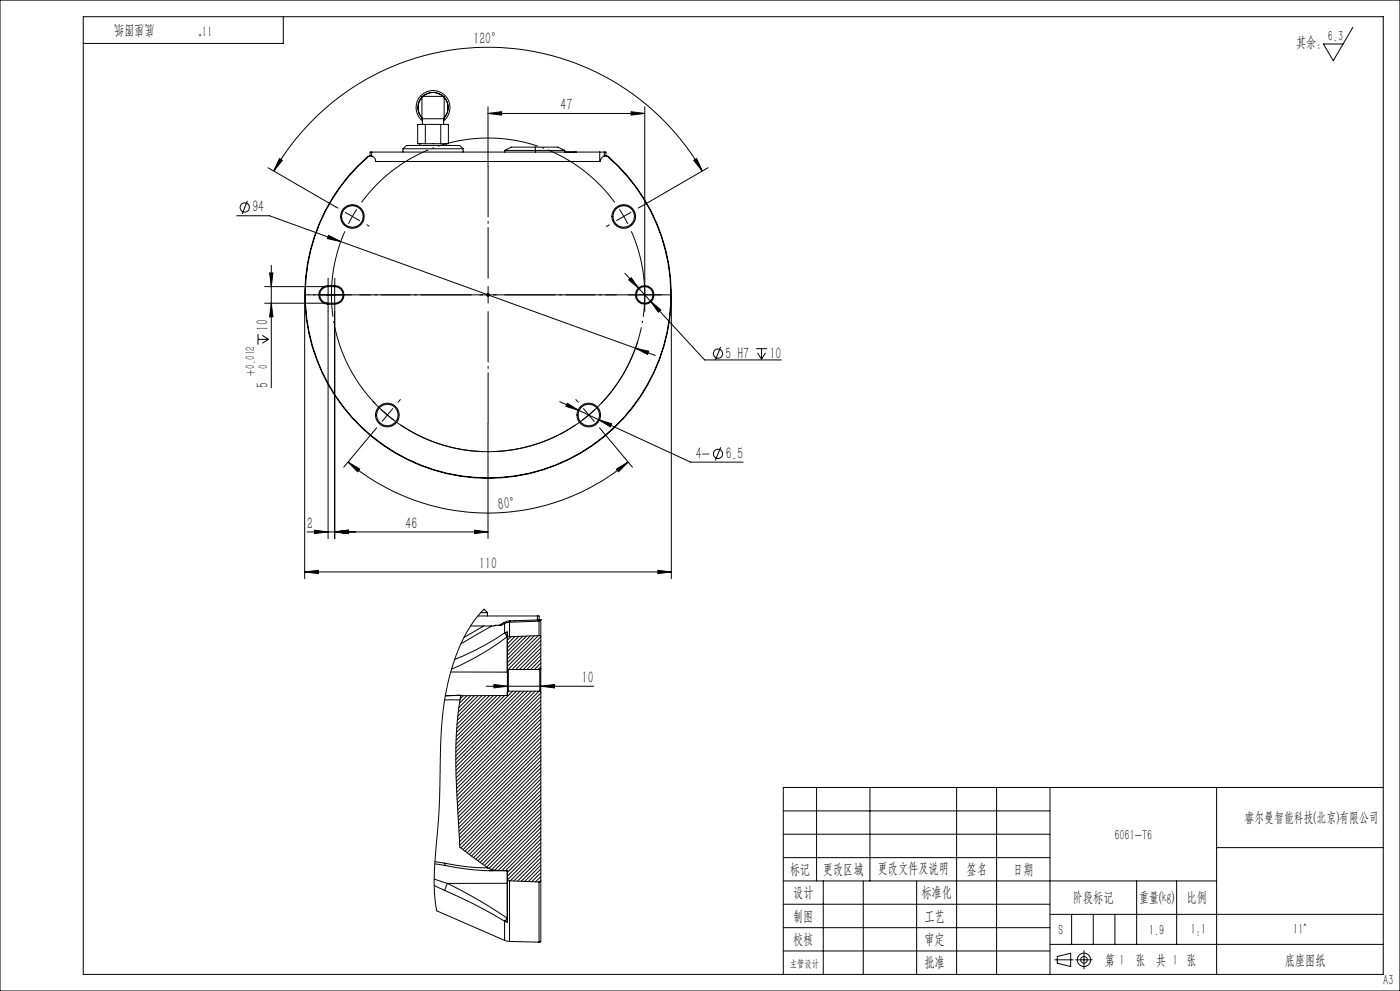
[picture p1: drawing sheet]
<svg xmlns="http://www.w3.org/2000/svg" width="420mm" height="297mm" viewBox="0 0 420 297" stroke-linecap="round" stroke-linejoin="round" font-family="sans-serif">
<g fill="none" stroke="#000" stroke-width=".3">
<path d="M0 0h420v297h-420zM25 5h390v287h-390zM85 5v8h-60M405.9 8.2l-5.9 10-3-5h5.9M125.3 37.3h9.2v5.8h-9.2zM126.6 29.2a4.4 4.4 0 0 0 0 6 4.4 4.4 0 0 1 0-6M126.6 28.9h6.6v6.7h-6.6zM126.7 36.2a5.1 5.1 0 0 1-.5-7.5 5.1 5.1 0 0 1 7.4 0 5.1 5.1 0 0 1-.5 7.5M126.7 35.6v1.7M126.9 28.9a4.5 4.5 0 0 1 6.1 0M126.9 28.9a4.5 4.5 0 0 1 6 0M127.6 37.3v5.8"/>
<path d="M132.2 37.3v5.8M133.1 35.6v1.7M133.2 29.2a4.4 4.4 0 0 1 0 6 4.4 4.4 0 0 0 0-6M146.4 34l4.1-.5v1zM146.4 32v17.9M146.4 34h47M189.3 33.5l4.1 .5-4.1 .5zM193.4 32v51.4M80.4 50.3l20.3 11.7M82.1 51.3a74.3 74.3 0 0 1 128.6 0M83.9 47.5l.8 .6-2.6 3.2zM110.7 46.8a54.5 54.5 0 0 0-17 57.1 55 55 0 0 0 82.4 30.8 55 55 0 0 0 6.3-87.8l-.2-.1"/>
<path d="M110.7 46.8a1.59 1.59 0 0 1 2 1.6h67.4a1.59 1.59 0 0 1 2.1-1.6M110.7 46.8a54.8 54.8 0 0 0-4 79.4 54.8 54.8 0 0 0 79.5 0 54.8 54.8 0 0 0-4-79.4M111.5 45.6h-.5v1.2M111.5 45.6v1.2M111.5 45.6h69.8M120.9 44.6h18M120.9 44.6l1-1h16l1 1M120.9 44.6v1M125.9 43.1v.5M133.9 43.1v.5M138.9 44.6v1M151.4 45.1h9.2"/>
<path d="M151.4 45.1v.5M160.6 44.1h-7.2l-2 1M160.6 44.1h6.8l2 1M160.6 44.1v1M160.6 45.1h8.8M160.6 45.1v.5M169.4 45.1v.5M172.8 45.6h.2M179.9 45.6v2.8M181.3 45.6h.5v1.2M181.3 45.6v1.2M208.1 48.1l.9-.6 1.7 3.8z"/>
<path d="M212.4 50.3l-20 11.6M71 64.7h9.8l21.4 7.7M74.2 60.2l-1.6 4M81.4 79.5v36.7M98.6 70.6l3.6 1.8-4-.9zM102.2 72.4l88.4 31.9M103.5 63.6l2.2 1.3M105.7 64.9l-1.2 2.2M105.7 64.9l2.2 1.2M107 62.8l-1.3 2.1M79.4 85.9h21a2.49 2.49 0 0 1 2.5 2.5 2.49 2.49 0 0 1-2.5 2.5h-21M80.9 81.8h1l-.5 4.1z"/>
<path d="M81.4 90.9l.5 4.1h-1zM91.4 88.4v85M95.9 88.4h7M98.4 85.6a2.8 2.8 0 0 0-2.8 2.8 2.8 2.8 0 0 0 2.8 2.8M98.4 85.9a2.49 2.49 0 0 0-2.5 2.5 2.49 2.49 0 0 0 2.5 2.5M98.4 85.6v5.6M98.4 93.4v68M98.4 85.6h2M98.4 91.2h2M100.4 85.6a2.8 2.8 0 0 1 2.8 2.8 2.8 2.8 0 0 1-2.8 2.8M100.4 85.6v5.6M100.4 93.4v68"/>
<path d="M145.9 88.4h1M146 88l.8 .7M146.4 87.9v1M146.8 88l-.8 .7M187.4 81.9l4.3 4.6M188.6 83.9l.7-.7 2.4 3.3zM190.9 88.4h5M191.7 86.5l3.4 3.7M193.4 85.9v5M195.1 90.2l16.3 17.7h23M195.1 90.2l3.2 2.7-.8 .7zM201.4 88.4v85"/>
<path d="M77.4 100.1v3.2M77.4 101.7h3.2M78.7 100.5l1.9 1.2M80.6 101.7l-1.9 1.2M190.6 104.3l6 2.2M190.6 104.3l4 1-.3 .9zM191.2 102.5a47 47 0 0 1-79.4 17.7M216.2 104l-1.6 3.9M226.9 104.5h3.1M227.3 105.8l1.2 1.9M228.5 104.5v3.2M229.7 105.8l-1.2 1.9"/>
<path d="M104.4 138.5l3.5 2.1-.6 .8zM104.4 138.5a65.3 65.3 0 0 0 84.1 0M112.3 129l-9.2 11M146.4 126.9v34.5M167.9 120.4l5.8 2.6M170.2 120.9l3.5 2.1-3.9-1.2zM173.7 123l5.9 2.8M179.6 125.8l27.6 12.7h15.8M179.6 125.8l3.9 1.2-.4 .9zM180.5 129l9.2 11M216.2 134.1l-1.6 3.9M92.1 159.4h54.3"/>
<path d="M94.3 158.9l4.1 .5-4.1 .5zM100.4 159.4l4.1-.5v1zM142.3 158.9l4.1 .5-4.1 .5zM184.9 140.6l3.6-2.1-2.9 2.9zM91.4 171.4l4.1-.5v1zM91.4 171.4h110M197.3 170.9l4.1 .5-4.1 .5zM143.4 184.6h17.8M144.2 183.6h2M145.1 187.6l-5.9 3.5M146.2 183.6v1M146.2 184.1h.1"/>
<path d="M146.3 183.6l-1.1-1-.2 .2-3.2 3.9-2.5 4.1-1.8 3.9-1.3 3.5-1.6 5.4-.8 3.7-.9 5.7-.5 5.7-.6 22.7-1.4 18.2-.1 7.8 .7 5.6 20.4 8.8M147.5 187.6l-9.2 5.4M151.4 186.9l-.9 .5h-1.9l-.4 .2h-7M151.4 189.7a77.2 77.2 0 0 1-15 8M151.4 189.7l.8 1M151.4 186.9l-.2-.4-1.4 .9M151.4 186.9v2.8M152.2 190.8v10.6h-17M152.2 190.8h.1M152.2 190.8a79.1 79.1 0 0 1-16.7 9.8M152.2 190.7h.1M152.2 189.4v1.3"/>
<path d="M152.2 189.4v11M152.2 189.4l-.8 .3M152.2 190.7v.1M152.9 186.1l-1.7 .5M152.9 190.8l-.7 .1M152.9 186.5l-1.5 .4M152.9 186.5v4.3M152.9 186.1h.1M152.9 186.1v.4M153.3 190.8l-1.1 1.1M154.5 190.8l-2.3 2.2M155.6 190.7l-3.4 3.4"/>
<path d="M156.8 190.7l-4.6 4.6M158 190.6l-5.8 5.8M159.1 190.6l-6.9 6.9M160.3 190.5l-8.1 8.1M161.2 184.6h.5v1.2l.6-.1-1.1 .1M161.2 185.8l-8.3 .3M161.2 184.6v1.2M161.5 190.5l-9.3 9.2M161.7 190.5l-8.8 .3M161.7 190.5l.5 .2M161.7 186.2v4.3M161.7 186.2l-8.8 .3"/>
<path d="M162.2 185.8v4.9M162.2 190.8l-9.8 9.9M162.2 193.1l-7.5 7.6M162.2 194.2l-6.4 6.5M162.2 195.4l-5.2 5.3M162.2 196.5l-4.2 4.2M162.2 197.6l-3 3.1M162.2 198.7l-1.9 2M162.2 199.8l-.8 .9M162.2 192l-8.6 8.7M162.2 185.8h.1M162.2 190.7v9.6"/>
<path d="M162.2 185.8l-.5 .4M133.6 208.5l4.7-.1zM137.2 208.4h1.1M138 209.8h-4.6M138 209.8a135.6 135.6 0 0 0-.8 31.4l.7 12.7 8.4 6.2M138.3 208.4l-.3 1.4M139 208.5l-.9 .9M140.1 208.5l-2.3 2.3M141.2 208.5l-3.5 3.6M142.3 208.5l-4.8 4.9M143.5 208.5l-6.2 6.2M144.6 208.5l-7.4 7.4"/>
<path d="M145.7 208.5l-8.6 8.6M145.9 205.7h32.2M146.9 208.5l-9.9 9.8M148 208.5l-11.1 11M148.2 205.1l4 .6-4 .5zM149.1 208.5l-12.2 12.2M150.2 208.5l-13.4 13.4M151.4 208.5l-14.6 14.6M152.2 208.5h-14M152.2 207.5v1M152.2 207.4v1.1M152.2 200.4l.3 .3"/>
<path d="M152.2 200.4v7M152.5 207.1l-.3 .3M152.5 200.7v6.4M152.5 207.1h9.4M152.5 200.7h9.4M152.7 207.1l-.5 .5M153.8 207.1l-17.1 17.1M154.9 207.1l-18.2 18.3M156 207.1l-19.3 19.4M157.2 207.1l-20.5 20.5M158.3 207.1l-21.6 21.6M159.4 207.1l-22.7 22.7"/>
<path d="M160.5 207.1l-23.7 23.8M161.7 207.1l-24.9 24.9M161.9 200.7v6.4M161.9 207.1l.3 .4M162.2 205.7l4.1-.6v1.1zM162.2 200.3v7.2M162.2 207.7l-25.4 25.4M162.2 208.8l-25.3 25.4M162.2 209.9l-25.3 25.4M162.2 211.1l-25.3 25.3M162.2 212.2l-25.2 25.2M162.2 213.3l-25.1 25.2"/>
<path d="M162.2 214.5l-25.1 25.1M162.2 215.5l-25 25.1M162.2 216.7l-25 25M162.2 217.8l-24.9 24.9M162.2 218.9l-24.8 24.9M162.2 207.5v56.6M162.2 200.3l-.3 .4M162.2 220.1l-24.8 24.7M162.2 221.2l-24.7 24.7M162.2 222.3l-24.6 24.6M162.2 223.4l-24.5 24.6M162.2 224.5l-24.5 24.6"/>
<path d="M162.2 225.7l-24.4 24.4M162.2 226.8l-24.4 24.4M162.2 227.9l-24.3 24.4M162.2 229l-24.3 24.4M162.2 230.1l-23.9 24M162.2 231.3l-23.3 23.3M162.2 232.4l-22.7 22.7M162.2 233.5l-22 22.1M162.2 234.6l-21.4 21.5M162.2 235.8l-20.8 20.8M162.2 236.9l-20.1 20.1M162.2 238l-19.5 19.5"/>
<path d="M162.2 239.1l-18.8 18.9M245 236v28M261 236v28M287 236v56M299 236v56M315 236v56M365 236v56M415 236h-180v56M130.5 258.9l3.3 .5M130.5 258.2l2.8 .5M133.3 258.7a62.3 62.3 0 0 0 13 1.4M133.3 258.7l.4 .7"/>
<path d="M133.6 259.4l6.4 1.1 7 .4M162.2 240.2l-18.2 18.2M162.2 241.4l-17.5 17.5M162.2 242.5l-16.9 16.9M162.2 243.6l-16.2 16.3M162.2 244.8l-15.5 15.5M162.2 245.8l-14.7 14.8M162.2 247l-13.8 13.8M162.2 248.1l-12.7 12.8M162.2 249.2l-11.6 11.7M162.2 250.4l-10.5 10.5M162.2 251.5l-10 10"/>
<path d="M162.2 252.6l-10 10M162.2 253.7l-10 10M162.2 254.8l-9.1 9.2M162.2 256l-8 8M162.2 257.1l-6.9 7M162.2 258.2l-5.8 5.9M162.2 259.3l-4.8 4.9M235 257h80M235 250h80M235 243h80M365 254h50M130.2 263.5l4 1.3"/>
<path d="M130.2 265.4l3.2 1.5M133.4 266.9a139.8 139.8 0 0 1 18 9.2M134.2 264.8l-.8 2.1M134.2 264.8l9.8 5.2 8.2 5.2M146.3 260.1l1.2 .5 1.8 .3M147 260.9l5.2 .1M149.3 260.9h2.9M149.3 260.9h-2.3M151.4 276.1v5.7M151.4 276.1l.8 .3M152.2 261v.1M152.2 260.9v3"/>
<path d="M152.2 264.7v10.5M152.2 275.2l-.8 .9M152.2 275.2v.1M152.2 275.2v1.2M152.2 261v3.7M152.2 260.9h.1M152.2 275.2h.1M152.2 264.7l-18 .1M152.2 263.9l.7 .1M152.2 263.9v12.5M152.2 264.7h.1M152.9 264l8.8 .3"/>
<path d="M152.9 264v18.1M161.7 264.3v18.1M162.2 264.1v18.2l-.5 .1M162.2 264.1l-.5 .2M162.2 260.5l-3.7 3.7M162.2 261.6l-2.6 2.6M162.2 262.7l-1.5 1.6M162.2 263.8l-.5 .5M235 264h130M235 278h80M235 271h80M247 264v28"/>
<path d="M259 264v28M275 264v28M315 274h100M321.5 274v9M328 274v9M334.5 274v9M341 264v19M353 264v19M151.4 281.8l1.5 .3M152.9 282.1l8.8 .3M235 285h80M315 283h100"/>
<circle cx="73.4" cy="62.2" r="1.39"/>
<circle cx="105.7" cy="64.9" r="3.3"/>
<circle cx="105.7" cy="64.9" r="3.5"/>
<circle cx="187.1" cy="64.9" r="3.6"/>
<circle cx="187.1" cy="64.9" r="3.2"/>
<circle cx="193.4" cy="88.4" r="2.81"/>
<circle cx="193.4" cy="88.4" r="2.5"/>
<circle cx="215.4" cy="106" r="1.4"/>
<circle cx="116.2" cy="124.4" r="3.6"/>
<circle cx="116.2" cy="124.4" r="3.2"/>
<circle cx="176.6" cy="124.4" r="3.6"/>
<circle cx="176.6" cy="124.4" r="3.2"/>
<circle cx="215.4" cy="136" r="1.38"/>
</g>
<path d="M187.1 64.9l-1.3-2.2M187.1 64.9l1.2 2.2M116.2 124.4l2 1.5M116.2 124.4l-1.9-1.7M176.6 124.4l1.9-1.7M176.6 124.4l-1.9 1.5" fill="none" stroke="#000" stroke-width=".3" stroke-dasharray="30.5 1.3 .6 1.3" stroke-linecap="butt"/>
<path d="M103.5 69.3a47 47 0 0 0 9.1 51.7M120.2 127.4a47 47 0 0 0 52.4 0M180.3 121a47 47 0 0 0 9.1-51.7" fill="none" stroke="#000" stroke-width=".3" stroke-dasharray="30.5 1.3 .6 1.3" stroke-dashoffset="4.3" stroke-linecap="butt"/>
<path d="M184.4 60.7a47 47 0 0 0-75.9 0" fill="none" stroke="#000" stroke-width=".3" stroke-dasharray="30.5 1.3 .6 1.3" stroke-dashoffset="4.7" stroke-linecap="butt"/>
<g fill="none" stroke="#0a0605" stroke-width=".3">
<path d="M316.4 287.7h5.5M317.2 286.7l4-1v4l-4-1zM322.7 287.7h5M325.2 284.9v5.5"/>
<circle cx="325.2" cy="287.7" r="1.01"/>
<circle cx="325.2" cy="287.7" r="2"/>
</g>
<g fill="none" stroke="#000" stroke-width=".3" stroke-dasharray="30.5 1.3 .6 1.3">
<path d="M101.4 62.4l-.7-.4M110.1 67.4l.6 .3M182.8 67.4l-.9 .5M187.1 64.9l2.2-1.3M187.1 64.9l-2.1 1.2M191.5 62.4l.9-.6M97.9 88.4h-2.5M98.4 85.9v-2.5M98.4 90.9v2.5M100.4 85.9v-2.5M100.4 90.9v2.5M100.9 88.4h2.5"/>
<path d="M102.9 88.4h2.5M146.4 88.4v-2.5M146.4 88.4h-2.5M146.4 88.4v2.5M146.4 88.4h2.5M190.9 88.4h-2.5M193.4 85.9v-2.5M193.4 90.9v2.5M195.9 88.4h2.5M113 128.2l-.7 .8M116.2 124.4l-1.6 1.9M116.2 124.4l1.6-1.9"/>
<path d="M119.4 120.5l.7-.8M173.4 120.5l-.6-.8M176.6 124.4l1.6 1.9M176.6 124.4l-1.6-1.9M179.9 128.2l.6 .8"/>
</g>
<path d="M141.4 88.4h-33.5M146.4 83.4v-33.5M146.4 93.4v33.5M151.4 88.4h33.5" fill="none" stroke="#000" stroke-width=".3" stroke-dasharray="30.5 1.3 .6 1.3" stroke-dashoffset="15.3"/>
<path d="M95.9 88.4h-3.3" fill="none" stroke="#000" stroke-width=".3" stroke-dasharray="30.5 1.3 .6 1.3" stroke-dashoffset="30.4"/>
<path d="M91.4 88.4h110" fill="none" stroke="#000" stroke-width=".3" stroke-dasharray="30.5 1.3 .6 1.3" stroke-dashoffset="10.7"/>
<g fill="#000">
<path d="M189.3 33.5l4.1 .5-4.1 .5zM146.4 34l4.1-.5v1z"/>
<path d="M208.1 48.1l.9-.6 1.7 3.8zM83.9 47.5l.8 .6-2.6 3.2z"/>
<path d="M80.9 81.8h1l-.5 4.1zM81.4 90.9l.5 4.1h-1z"/>
<path d="M190.6 104.3l3.7 1.9 .3-.9zM98.6 70.6l-.4 .9 4 .9zM188.6 83.9l3.1 2.6-2.4-3.3zM195.1 90.2l2.4 3.4 .8-.7zM100.4 159.4l4.1-.5v1zM142.3 158.9l4.1 .5-4.1 .5zM94.3 158.9l4.1 .5-4.1 .5zM100.4 159.4l4.1-.5v1zM170.2 120.9l-.4 .9 3.9 1.2zM179.6 125.8l3.5 2.1 .4-.9zM148.2 205.1l4 .6-4 .5zM162.2 205.7l4.1-.6v1.1z"/>
<path d="M104.4 138.5l3.5 2.1-.6 .8zM184.9 140.6l3.6-2.1-2.9 2.9z"/>
<path d="M91.4 171.4l4.1-.5v1zM197.3 170.9l4.1 .5-4.1 .5z"/>
</g>
<g font-size="5">
<text x="142.1" y="13.1">120°</text>
<text x="168.2" y="33">47</text>
<text x="75.7" y="63.7">94</text>
<text x="80.4" y="99.2" transform="rotate(-90 80.4 99.2)">10</text>
<text x="217.7" y="107.5">5 H7</text>
<text x="230.9" y="107.5">10</text>
<text x="80.4" y="116.2" transform="rotate(-90 80.4 116.2)">5</text>
<text x="208.8" y="137.5">4-</text>
<text x="217.7" y="137.5">6.5</text>
<text x="149.6" y="152.8" transform="rotate(-6 149.6 152.8)">80°</text>
<text x="92.2" y="158.4">2</text>
<text x="121.7" y="158.4">46</text>
<text x="143.8" y="170.4">110</text>
<text x="174.6" y="204.6">10</text>
</g>
<g font-size="4.4">
<text x="46.4" y="7.7" transform="rotate(-180 46.4 7.7)">底座图纸</text>
<text x="63.6" y="7.7" transform="rotate(-180 63.6 7.7)">11^</text>
<text x="388.8" y="14.1">其余：</text>
<text x="398.4" y="12.3">6.3</text>
<text x="334.3" y="251.6">6061-T6</text>
<text x="236.9" y="261.9">标记</text>
<text x="246.9" y="261.9">更改区域</text>
<text x="263.3" y="261.8">更改文件及说明</text>
<text x="289.9" y="261.9">签名</text>
<text x="303.9" y="261.9">日期</text>
<text x="237.9" y="268.9">设计</text>
<text x="276.4" y="268.9">标准化</text>
<text x="237.9" y="275.9">制图</text>
<text x="277.3" y="275.9">工艺</text>
<text x="321.9" y="270.4">阶段标记</text>
<text x="341.6" y="270.4">重量(kg)</text>
<text x="355.9" y="270.4">比例</text>
<text x="317.5" y="280.2">S</text>
<text x="344.7" y="280.1">1.9</text>
<text x="357.2" y="279.8">1:1</text>
<text x="388" y="279.9">11^</text>
<text x="237.9" y="282.9">校核</text>
<text x="277.3" y="282.9">审定</text>
<text x="277.3" y="289.9">批准</text>
<text x="331.4" y="289.1">第 1</text>
<text x="340.6" y="289.1">张 共 1 张</text>
<text x="385.4" y="289.1">底座图纸</text>
<text x="415" y="295.1">A3</text>
</g>
<text font-size="4.2" x="373.4" y="246.3">睿尔曼智能科技(北京)有限公司</text>
<g font-size="4">
<text x="76.4" y="112.7" transform="rotate(-90 76.4 112.7)">+0.012</text>
<text x="80.4" y="110.7" transform="rotate(-90 80.4 110.7)">0</text>
</g>
<text font-size="3.1" x="236.9" y="289.9">主管设计</text>
</svg>
